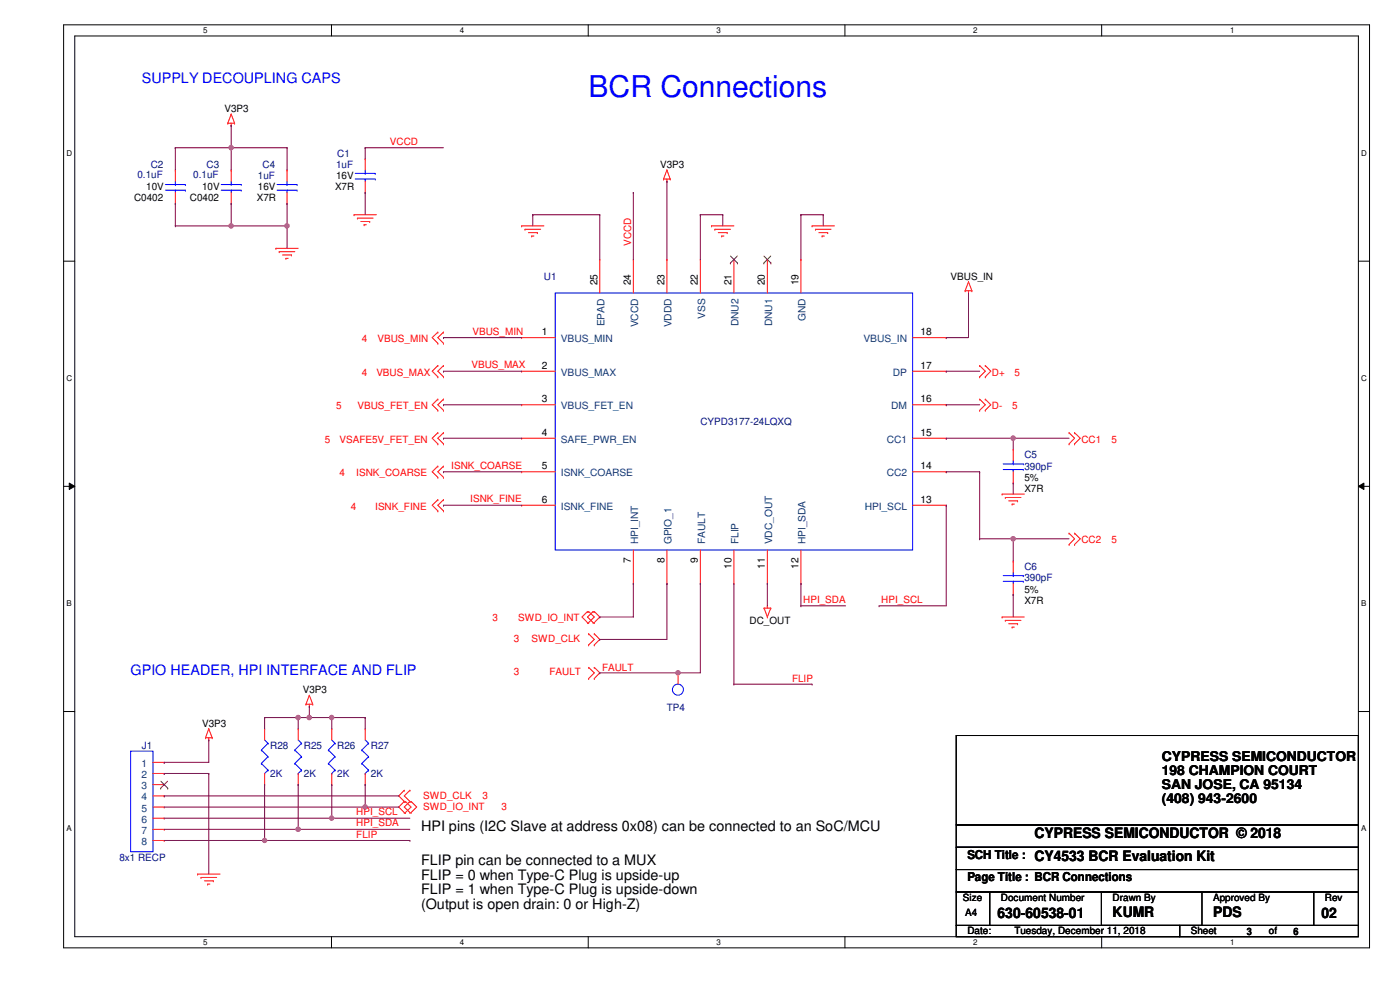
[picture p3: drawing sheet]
<svg xmlns="http://www.w3.org/2000/svg" width="420mm" height="297mm" viewBox="0 0 420 297" stroke-linecap="round" stroke-linejoin="round" font-family="sans-serif">
<path d="M19.1 7.5h391.9v276.9h-391.9zM22.4 10.8h385.3v270.3h-385.3z" fill="none" stroke="#000" stroke-width=".3"/>
<g fill="#fff">
<path d="M61 7.8h1.3v2.7h-1.3z"/>
<path d="M61 281.4h1.3v2.7h-1.3z"/>
</g>
<path d="M99.5 7.5v3.3M99.5 281.1v3.3" fill="none" stroke="#000" stroke-width=".3"/>
<g fill="#fff">
<path d="M138 7.8h1.3v2.7h-1.3z"/>
<path d="M138 281.4h1.3v2.7h-1.3z"/>
</g>
<path d="M176.5 7.5v3.3M176.5 281.1v3.3" fill="none" stroke="#000" stroke-width=".3"/>
<g fill="#fff">
<path d="M215.1 7.8h1.3v2.7h-1.3z"/>
<path d="M215.1 281.4h1.3v2.7h-1.3z"/>
</g>
<path d="M253.6 7.5v3.3M253.6 281.1v3.3" fill="none" stroke="#000" stroke-width=".3"/>
<g fill="#fff">
<path d="M292.1 7.8h1.3v2.7h-1.3z"/>
<path d="M292.1 281.4h1.3v2.7h-1.3z"/>
</g>
<path d="M330.6 7.5v3.3M330.6 281.1v3.3" fill="none" stroke="#000" stroke-width=".3"/>
<g fill="#fff">
<path d="M369.1 7.8h1.4v2.7h-1.4z"/>
<path d="M369.1 281.4h1.4v2.7h-1.4z"/>
<path d="M19.9 44.6h1.7v2.6h-1.7z"/>
<path d="M408.5 44.6h1.7v2.6h-1.7z"/>
<path d="M19.9 112.1h1.7v2.7h-1.7z"/>
<path d="M408.5 112.1h1.7v2.7h-1.7z"/>
</g>
<path d="M19.1 78.4h3.3M407.7 78.4h3.3" fill="none" stroke="#000" stroke-width=".3"/>
<g fill="#fff">
<path d="M19.9 179.7h1.6v2.7h-1.6z"/>
<path d="M408.5 179.7h1.6v2.7h-1.6z"/>
</g>
<path d="M19.1 145.9h3.3M20.8 144.9l1.6 1-1.6 1zM407.7 145.9l1.6-1v2zM407.7 145.9h3.3" fill="none" stroke="#000" stroke-width=".3"/>
<path d="M20.8 144.9l1.6 1-1.6 1zM407.7 145.9l1.6-1v2z" fill="#000"/>
<g fill="#fff">
<path d="M19.9 247.3h1.6v2.6h-1.6z"/>
<path d="M408.5 247.3h1.6v2.6h-1.6z"/>
</g>
<path d="M19.1 213.5h3.3M407.7 213.5h3.3M287 220.7h120.7v26.8h-120.7zM287 247.5h120.7v6.7h-120.7zM287 254.2h120.7v6.7h-120.7zM287 267.6h10v10.1h-10zM287 277.7h67v3.4h-67zM287 260.9h120.7v6.7h-120.7zM297 267.6h97.3v10.1h-97.3zM330.5 267.6h30.2v10.1h-30.2zM354 277.7h53.7v3.4h-53.7zM394.3 267.6h13.4v10.1h-13.4z" fill="none" stroke="#000" stroke-width=".3"/>
<g fill="none" stroke="#f00" stroke-width=".3">
<path d="M68.4 37h.1M68.4 37h2M69.4 37.6h.1M69.4 34.2h.1M69.4 37v.6M69.4 34.2l-1 2.8M69.4 34.2l1 2.8M70.4 37h.1M52.6 51h.1M52.6 51v3.4M52.6 57.7v3.4M69.4 51h.1"/>
<path d="M69.4 51v3.4M69.4 57.7v3.4M86.1 51h.1M86.1 51v3.4M86.1 57.7v3.4M109.6 57.7h.1M109.6 47.7h.1M109.6 47.7v3.3M109.6 54.4v3.3M199.1 53.7h.1M199.1 53.7h2M200.2 54.4h.1"/>
<path d="M200.2 51h.1M200.2 53.7v.7M200.2 51l-1.1 2.7M200.2 51l.9 2.7M201.1 53.7h.1M52.6 61.1h.1M69.4 61.1h.1M82.8 74.5h.1M82.8 74.5h6.7M83.8 75.5h.1M83.8 75.5h4.7M84.8 76.5h2.7"/>
<path d="M85.8 77.5h.1M85.8 77.5h.7M86.1 61.1h.1M87.5 76.5h.1M106.3 64.4h.1M106.3 64.4h6.6M107.3 65.4h.1M107.3 65.4h4.7M108.3 66.5h2.7M109.3 67.4h.1M109.3 67.4h.6M111 66.5h.1"/>
<path d="M156.5 67.8h.1M156.5 67.8h6.7M157.6 68.8h.1M157.6 68.8h4.7M158.6 69.8h2.6M159.6 70.8h.1M159.6 70.8h.6M161.2 69.8h.1M180 77.9h.1M180 77.9v10M190.1 77.9h.1M190.1 77.9v10"/>
<path d="M200.2 77.9h.1M200.2 77.9v10M210.2 77.9h.1M210.2 77.9v10M213.5 67.8h.1M213.5 67.8h6.8M214.5 68.8h.1M214.5 68.8h4.7M215.6 69.8h2.6M216.6 70.8h.1M216.6 70.8h.7M218.2 69.8h.1"/>
<path d="M220.3 77.9h.1M220.3 77.9v10M230.3 77.9h.1M230.3 77.9v10M240.4 77.9h.1M240.4 77.9v10M243.7 67.8h.1M243.7 67.8h6.7M244.7 68.8h.1M244.7 68.8h4.7M245.7 69.8h2.7M246.7 70.8h.1"/>
<path d="M246.7 70.8h.7M248.4 69.8h.1M131.4 99.7h.1M131.4 99.7l-1.7 1.6 1.7 1.7M133.1 99.7h.1M133.1 99.7l-1.7 1.6 1.7 1.7M289.6 87.2h.1M289.6 87.2h2.1M290.7 87.9h.1M290.7 84.5h.1M290.7 87.2v.7M290.7 84.5l-1.1 2.7"/>
<path d="M290.7 84.5l1 2.7M291.7 87.2h.1M131.4 119.8h.1M131.4 103h.1M131.4 109.7h.1M131.4 113.1h.1M131.4 119.8l-1.7 1.7 1.7 1.6M131.4 109.7l-1.7 1.7 1.7 1.7M133.1 119.8h.1M133.1 103h.1M133.1 109.7h.1M133.1 113.1h.1"/>
<path d="M133.1 119.8l-1.7 1.7 1.7 1.6M133.1 109.7l-1.7 1.7 1.7 1.7M156.5 111.4h.1M156.5 101.3h.1M156.5 111.4h10.1M156.5 101.3h10.1M273.9 111.4h10.1M273.9 101.3h10.1M284 111.4h.1M284 101.3h.1M294 109.7h.1M294 113.1h.1"/>
<path d="M294 119.8h.1M294 109.7l1.7 1.7-1.7 1.7M294 119.8l1.7 1.7-1.7 1.6M295.7 109.7h.1M295.7 113.1h.1M295.7 119.8h.1M295.7 109.7l1.6 1.7-1.6 1.7M295.7 119.8l1.6 1.7-1.6 1.6M131.4 129.8h.1M131.4 133.2h.1M131.4 123.1h.1M131.4 139.9h.1"/>
<path d="M131.4 129.8l-1.7 1.7 1.7 1.7M131.4 139.9l-1.7 1.7 1.7 1.6M133.1 129.8h.1M133.1 133.2h.1M133.1 123.1h.1M133.1 139.9h.1M133.1 129.8l-1.7 1.7 1.7 1.7M133.1 139.9l-1.7 1.7 1.7 1.6M156.5 121.5h.1M156.5 131.5h.1M156.5 121.5h10.1M156.5 131.5h10.1"/>
<path d="M273.9 121.5h10.1M273.9 131.5h10.1M284 131.5h.1M284 121.5h.1M294 123.1h.1M295.7 123.1h.1M304.1 134.8h.1M304.1 134.8v3.4M320.8 129.8h.1M320.8 133.2h.1M320.8 129.8l1.7 1.7-1.7 1.7M322.5 129.8h.1"/>
<path d="M322.5 133.2h.1M322.5 129.8l1.7 1.7-1.7 1.7M131.4 143.2h.1M131.4 149.9h.1M131.4 153.3h.1M131.4 149.9l-1.7 1.7 1.7 1.7M133.1 143.2h.1M133.1 149.9h.1M133.1 153.3h.1M133.1 149.9l-1.7 1.7 1.7 1.7M156.5 141.6h.1M156.5 151.6h.1"/>
<path d="M156.5 141.6h10.1M156.5 151.6h10.1M273.9 141.6h10.1M273.9 151.6h10.1M284 141.6h.1M284 151.6h.1M300.7 148.3h.1M300.7 148.3h6.7M301.7 149.3h.1M301.7 149.3h4.7M302.7 150.3h2.7M303.7 151.3h.1"/>
<path d="M303.7 151.3h.7M304.1 144.9h.1M304.1 141.6v3.3M305.4 150.3h.1M320.8 160h.1M320.8 160l1.7 1.7-1.7 1.7M322.5 160h.1M322.5 160l1.7 1.7-1.7 1.7M190.1 175.1h.1M190.1 165v10.1M200.2 175.1h.1M200.2 165v10.1"/>
<path d="M210.2 175.1h.1M210.2 165v10.1M220.3 175.1h.1M220.3 165v10.1M230.3 175.1h.1M230.3 165v10.1M240.4 175.1h.1M240.4 165v10.1M304.1 178.4h.1M304.1 168.4h.1M304.1 168.4v3.3M304.1 175.1v3.3"/>
<path d="M320.8 163.4h.1M322.5 163.4h.1M176.3 183.5h.1M176.3 186.8h.1M176.3 183.5l-1.6 1.6 1.6 1.7M176.7 186.8h.1M176.7 183.5h.1M176.7 190.2h.1M176.7 193.5h.1M176.7 183.5l1.7 1.6-1.7 1.7M176.7 190.2l1.7 1.7-1.7 1.6M178 183.5h.1"/>
<path d="M178 186.8h.1M178 183.5l-1.7 1.6 1.7 1.7M178.4 183.5h.1M178.4 186.8h.1M178.4 193.5h.1M178.4 190.2h.1M178.4 183.5l1.6 1.6-1.6 1.7M178.4 190.2l1.6 1.7-1.6 1.6M229.3 182.5h.1M229.3 182.5h2M229.3 182.5l1 2.6M230.3 181.8h.1"/>
<path d="M230.3 185.1h.1M230.3 181.8v.7M231.3 182.5h.1M231.3 182.5l-1 2.6M300.7 185.1h.1M300.7 185.1h6.7M301.7 186.1h.1M301.7 186.1h4.7M302.7 187.2h2.7M303.7 188.2h.1M303.7 188.2h.7M305.4 187.2h.1"/>
<path d="M62.7 218.7h.1M62.7 218.7l-1 2.7M62.7 218.7l1 2.7M79.4 218.7h.1M79.4 218.7v3.3M89.5 218.7h.1M89.5 218.7v3.3M91.8 211.3h.1M91.8 211.3h2.1M92.8 212h.1M92.8 208.6h.1M92.8 211.3v.7"/>
<path d="M92.8 208.6l-1 2.7M92.8 208.6l1.1 2.7M93.9 211.3h.1M99.6 218.7h.1M99.6 218.7v3.3M109.6 218.7h.1M109.6 218.7v3.3M176.7 200.2h.1M176.7 203.6h.1M176.7 200.2l1.7 1.7-1.7 1.7M178.4 203.6h.1M178.4 200.2h.1"/>
<path d="M178.4 200.2l1.6 1.7-1.6 1.7M203.5 201.9h.1M203.5 201.9v3.4M45.9 228.7h3.4M45.9 232.1h3.4M45.9 235.4h3.4M45.9 238.8h3.4M49.3 228.7h.1M49.3 232.1h.1M49.3 235.4h.1M49.3 238.8h.1M61.7 221.4h.1"/>
<path d="M61.7 221.4h2M62.7 222h.1M62.7 221.4v.6M63.7 221.4h.1M79.4 235.4h.1M79.4 232.1v3.3M89.5 235.4h.1M89.5 232.1v3.3M99.6 235.4h.1M99.6 232.1v3.3M109.6 235.4h.1M109.6 232.1v3.3"/>
<path d="M121.3 237.1h.1M121.3 237.1l-1.6 1.7 1.6 1.7M123 237.1h.1M123 237.1l-1.7 1.7 1.7 1.7M45.9 242.1h3.4M45.9 245.5h3.4M45.9 248.8h3.4M45.9 252.2h3.4M49.3 242.1h.1M49.3 245.5h.1M49.3 248.8h.1M49.3 252.2h.1"/>
<path d="M121.3 240.5h.1M121.3 243.8h.1M121.3 240.5l-1.6 1.6 1.6 1.7M121.7 240.5h.1M121.7 243.8h.1M121.7 240.5l1.7 1.6-1.7 1.7M123 243.8h.1M123 240.5h.1M123 240.5l-1.7 1.6 1.7 1.7M123.4 240.5h.1M123.4 243.8h.1M123.4 240.5l1.7 1.6-1.7 1.7"/>
<path d="M59.3 262.3h.1M59.3 262.3h6.7M60.3 263.3h.1M60.3 263.3h4.7M61.3 264.3h2.7M62.3 265.3h.1M62.3 265.3h.7M64 264.3h.1"/>
</g>
<g fill="none" stroke="#00f" stroke-width=".3">
<path d="M49.6 55.4h6M49.6 57.1h6M52.6 57.1h.1M52.6 55.4h.1M52.6 54.4v1M52.6 57.1v.6M55.6 55.4h.1M55.6 57.1h.1M66.4 55.4h6M66.4 57.1h6M69.4 57.1h.1M69.4 55.4h.1"/>
<path d="M69.4 54.4v1M69.4 57.1v.6M72.4 55.4h.1M72.4 57.1h.1M83.1 55.4h6.1M83.1 57.1h6.1M86.1 57.1h.1M86.1 55.4h.1M86.1 54.4v1M86.1 57.1v.6M89.2 55.4h.1M89.2 57.1h.1"/>
<path d="M106.6 52h6M106.6 53.7h6M109.6 53.7h.1M109.6 52h.1M109.6 51v1M109.6 53.7v.7M112.6 52h.1M112.6 53.7h.1M166.6 87.9h107.3v77.1h-107.3zM301.1 139.2h6M304.1 139.2h.1M304.1 138.2v1"/>
<path d="M307.1 139.2h.1M301.1 140.9h6M304.1 140.9h.1M304.1 140.9v.7M307.1 140.9h.1M301.1 172.7h6M301.1 174.4h6M304.1 174.4h.1M304.1 172.7h.1M304.1 171.7v1M304.1 174.4v.7M307.1 172.7h.1"/>
<path d="M307.1 174.4h.1M39.2 225.4h6.7v30.2h-6.7zM78.4 225h.1M78.4 229.1h.1M78.4 225l2 2M78.4 229.1l2 2M79.4 232.1h.1M79.4 222l1 1M80.4 223h.1M80.4 227h.1M80.4 231.1h.1M80.4 223l-2 2"/>
<path d="M80.4 227l-2 2.1M80.4 231.1l-1 1M88.5 225h.1M88.5 229.1h.1M88.5 225l2 2M88.5 229.1l2 2M89.5 232.1h.1M89.5 222l1 1M90.5 223h.1M90.5 227h.1M90.5 231.1h.1M90.5 223l-2 2"/>
<path d="M90.5 227l-2 2.1M90.5 231.1l-1 1M98.6 225h.1M98.6 229.1h.1M98.6 225l1.9 2M98.6 229.1l1.9 2M99.6 232.1h.1M99.6 222l.9 1M100.5 223h.1M100.5 227h.1M100.5 231.1h.1M100.5 223l-1.9 2"/>
<path d="M100.5 227l-1.9 2.1M100.5 231.1l-.9 1M108.6 225h.1M108.6 229.1h.1M108.6 225l2 2M108.6 229.1l2 2M109.6 232.1h.1M109.6 222l1 1M110.6 223h.1M110.6 227h.1M110.6 231.1h.1M110.6 223l-2 2"/>
<path d="M110.6 227l-2 2.1M110.6 231.1l-1 1"/>
<circle cx="203.5" cy="206.9" r="1.65"/>
</g>
<path d="M219.2 78.9h.1M219.2 76.8l2.1 2.1M221.3 76.8l-2.1 2.1M221.3 78.9h.1M229.2 78.9h.1M229.3 76.8l2.1 2.1M231.3 76.8l-2.1 2.1M231.4 78.9h.1M48.2 236.5h.1M48.3 234.4l2 2.1M50.3 234.4l-2.1 2.1M50.3 236.5h.1" fill="none" stroke="#804000" stroke-width=".3"/>
<g fill="none" stroke="#800040" stroke-width=".3">
<path d="M190.1 57.7h.1M190.1 57.7v20.2M200.2 54.4h.1M200.2 54.4v23.5M159.9 64.4h.1M159.9 64.4h20.1M159.9 64.4v3.4M180 64.4h.1M180 64.4v13.5M210.2 64.4h.1M210.2 64.4v13.5M210.2 64.4h6.7"/>
<path d="M216.9 64.4h.1M216.9 64.4v3.4M240.4 64.4h.1M240.4 64.4h6.7M240.4 64.4v13.5M247.1 64.4h.1M247.1 64.4v3.4M290.7 87.9h.1M290.7 87.9v13.4h-6.7M284 111.4h.1M284 101.3h.1M284 111.4h10"/>
<path d="M133.1 131.5h.1M133.1 131.5h23.4M284 131.5h.1M284 121.5h.1M284 131.5h20.1M284 121.5h10M284 141.6h.1M284 141.6h10M294 141.6h.1M294 141.6v20.1M230.3 175.1h.1M230.3 175.1v6.7"/>
<path d="M294 161.7h.1M294 161.7h10.1M304.1 161.7h.1M304.1 161.7v6.7M180 201.9h.1M180 201.9h23.5"/>
</g>
<circle cx="203.5" cy="201.9" r=".66" fill="#f0f"/>
<circle cx="203.5" cy="201.9" r=".66" fill="none" stroke="#f0f" stroke-width=".3"/>
<g fill="none" stroke="#800040" stroke-width=".3">
<path d="M133.1 101.3h.1M133.1 111.4h.1M133.1 101.3h23.4M133.1 111.4h23.4M133.1 121.5h.1M133.1 121.5h23.4M133.1 141.6h.1M133.1 151.6h.1M133.1 141.6h23.4M133.1 151.6h23.4M190.1 175.1h.1M190.1 175.1v10h-10.1"/>
<path d="M200.2 175.1h.1M200.2 175.1v16.8h-20.2M304.1 178.4h.1M304.1 161.7h.1M304.1 178.4v6.7M304.1 161.7h16.7M180 185.1h.1M180 191.9h.1M203.5 201.9h.1M203.5 201.9h6.7"/>
</g>
<circle cx="304.1" cy="161.6" r=".66" fill="#f0f"/>
<circle cx="304.1" cy="161.6" r=".66" fill="none" stroke="#f0f" stroke-width=".3"/>
<path d="M304.1 131.5h.1M304.1 131.5v3.3M304.1 131.5h16.7M304.1 144.9h.1M304.1 144.9v3.4" fill="none" stroke="#800040" stroke-width=".3"/>
<circle cx="304.1" cy="131.5" r=".66" fill="#f0f"/>
<circle cx="304.1" cy="131.5" r=".66" fill="none" stroke="#f0f" stroke-width=".3"/>
<g fill="none" stroke="#800040" stroke-width=".3">
<path d="M69.4 44.3h.1M69.4 44.3v6.7M86.1 44.3h.1M86.1 44.3v6.7M284 151.6h.1M284 151.6v30.2h-20.2M210.2 175.1h.1M210.2 175.1v26.8M220.3 175.1v30.2M240.4 175.1h.1M240.4 175.1v6.7M240.4 181.8h.1"/>
<path d="M240.4 181.8h13.4M263.8 181.8h.1M220.3 205.3h.1"/>
</g>
<circle cx="69.4" cy="44.3" r=".66" fill="#f0f"/>
<circle cx="69.4" cy="44.3" r=".66" fill="none" stroke="#f0f" stroke-width=".3"/>
<path d="M69.4 44.3h.1M69.4 44.3h16.7M69.4 61.1h.1M69.4 67.8h.1M69.4 61.1v6.7M86.1 61.1h.1M86.1 61.1v6.7h-16.7" fill="none" stroke="#800040" stroke-width=".3"/>
<circle cx="86.1" cy="67.8" r=".66" fill="#f0f"/>
<circle cx="86.1" cy="67.8" r=".66" fill="none" stroke="#f0f" stroke-width=".3"/>
<circle cx="69.4" cy="67.8" r=".66" fill="#f0f"/>
<circle cx="69.4" cy="67.8" r=".66" fill="none" stroke="#f0f" stroke-width=".3"/>
<g fill="none" stroke="#800040" stroke-width=".3">
<path d="M69.4 37.6h.1M69.4 37.6v6.7h-16.8M52.6 44.3h.1M52.6 44.3v6.7M109.6 44.3h.1M109.6 57.7h.1M109.6 44.3h23.5M109.6 44.3v3.4M109.6 57.7v6.7M52.6 61.1h.1M52.6 67.8h.1M52.6 61.1v6.7"/>
<path d="M52.6 67.8h16.8M86.1 67.8h.1M86.1 67.8v6.7M49.3 228.7h.1M49.3 232.1h.1M49.3 238.8h.1M49.3 232.1h13.4M49.3 238.8h70.4M62.7 222h.1M62.7 232.1h.1M62.7 222v6.7h-13.4M62.7 232.1v30.2"/>
<path d="M49.3 242.1h60.3M109.6 242.1h.1"/>
</g>
<circle cx="109.6" cy="242.1" r=".66" fill="#f0f"/>
<circle cx="109.6" cy="242.1" r=".66" fill="none" stroke="#f0f" stroke-width=".3"/>
<g fill="none" stroke="#800040" stroke-width=".3">
<path d="M220.3 205.3h23.4M243.7 205.3h.1M99.6 235.4h.1M99.6 235.4v10.1M109.6 235.4h.1M109.6 235.4v6.7M49.3 245.5h73.7M49.3 248.8h40.2M49.3 252.2h30.1M79.4 252.2h.1M89.5 248.8h.1M99.6 245.5h.1"/>
<path d="M109.6 242.1h.1M109.6 242.1h10.1"/>
</g>
<circle cx="99.5" cy="245.5" r=".65" fill="#f0f"/>
<circle cx="99.5" cy="245.5" r=".65" fill="none" stroke="#f0f" stroke-width=".3"/>
<path d="M89.5 235.4h.1M89.5 235.4v13.4M89.5 248.8h.1M89.5 248.8h33.5" fill="none" stroke="#800040" stroke-width=".3"/>
<circle cx="89.5" cy="248.8" r=".66" fill="#f0f"/>
<circle cx="89.5" cy="248.8" r=".66" fill="none" stroke="#f0f" stroke-width=".3"/>
<path d="M89.5 215.3h.1M89.5 215.3v3.4" fill="none" stroke="#800040" stroke-width=".3"/>
<circle cx="89.5" cy="215.3" r=".66" fill="#f0f"/>
<circle cx="89.5" cy="215.3" r=".66" fill="none" stroke="#f0f" stroke-width=".3"/>
<path d="M89.5 215.3h.1M92.8 212h.1M92.8 212v3.3h-3.3M99.6 215.3h.1M99.6 215.3v3.4" fill="none" stroke="#800040" stroke-width=".3"/>
<circle cx="99.5" cy="215.3" r=".65" fill="#f0f"/>
<circle cx="99.5" cy="215.3" r=".65" fill="none" stroke="#f0f" stroke-width=".3"/>
<path d="M92.8 215.3h6.8M99.6 215.3h.1" fill="none" stroke="#800040" stroke-width=".3"/>
<circle cx="92.8" cy="215.3" r=".66" fill="#f0f"/>
<circle cx="92.8" cy="215.3" r=".66" fill="none" stroke="#f0f" stroke-width=".3"/>
<path d="M109.6 215.3h.1M109.6 215.3v3.4M79.4 235.4v16.8M79.4 252.2h.1M79.4 252.2h43.6M123 252.2h.1" fill="none" stroke="#800040" stroke-width=".3"/>
<circle cx="79.4" cy="252.2" r=".64" fill="#f0f"/>
<circle cx="79.4" cy="252.2" r=".64" fill="none" stroke="#f0f" stroke-width=".3"/>
<path d="M79.4 215.3h.1M79.4 215.3v3.4M79.4 215.3h10.1M89.5 215.3h.1M99.6 215.3h10M109.6 215.3h.1" fill="none" stroke="#800040" stroke-width=".3"/>
<circle cx="203.5" cy="201.9" r=".66" fill="#f0f"/>
<circle cx="203.5" cy="201.9" r=".66" fill="none" stroke="#f0f" stroke-width=".3"/>
<circle cx="304.1" cy="161.6" r=".66" fill="#f0f"/>
<circle cx="304.1" cy="161.6" r=".66" fill="none" stroke="#f0f" stroke-width=".3"/>
<circle cx="304.1" cy="131.5" r=".66" fill="#f0f"/>
<circle cx="304.1" cy="131.5" r=".66" fill="none" stroke="#f0f" stroke-width=".3"/>
<circle cx="69.4" cy="44.3" r=".66" fill="#f0f"/>
<circle cx="69.4" cy="44.3" r=".66" fill="none" stroke="#f0f" stroke-width=".3"/>
<circle cx="86.1" cy="67.8" r=".66" fill="#f0f"/>
<circle cx="86.1" cy="67.8" r=".66" fill="none" stroke="#f0f" stroke-width=".3"/>
<circle cx="69.4" cy="67.8" r=".66" fill="#f0f"/>
<circle cx="69.4" cy="67.8" r=".66" fill="none" stroke="#f0f" stroke-width=".3"/>
<circle cx="109.6" cy="242.1" r=".66" fill="#f0f"/>
<circle cx="109.6" cy="242.1" r=".66" fill="none" stroke="#f0f" stroke-width=".3"/>
<circle cx="99.5" cy="245.5" r=".65" fill="#f0f"/>
<circle cx="99.5" cy="245.5" r=".65" fill="none" stroke="#f0f" stroke-width=".3"/>
<circle cx="89.5" cy="248.8" r=".66" fill="#f0f"/>
<circle cx="89.5" cy="248.8" r=".66" fill="none" stroke="#f0f" stroke-width=".3"/>
<circle cx="89.5" cy="215.3" r=".66" fill="#f0f"/>
<circle cx="89.5" cy="215.3" r=".66" fill="none" stroke="#f0f" stroke-width=".3"/>
<circle cx="99.5" cy="215.3" r=".65" fill="#f0f"/>
<circle cx="99.5" cy="215.3" r=".65" fill="none" stroke="#f0f" stroke-width=".3"/>
<circle cx="92.8" cy="215.3" r=".66" fill="#f0f"/>
<circle cx="92.8" cy="215.3" r=".66" fill="none" stroke="#f0f" stroke-width=".3"/>
<circle cx="79.4" cy="252.2" r=".64" fill="#f0f"/>
<circle cx="79.4" cy="252.2" r=".64" fill="none" stroke="#f0f" stroke-width=".3"/>
<text font-size="9" fill="#00f" x="176.7" y="29">BCR Connections</text>
<g font-size="4.3" fill="#00f">
<text x="42.5" y="24.8">SUPPLY DECOUPLING CAPS</text>
<text x="39.2" y="202.4">GPIO HEADER, HPI INTERFACE AND FLIP</text>
</g>
<g font-size="4.3">
<text x="126.4" y="249.4">HPI pins (I2C Slave at address 0x08) can be connected to an SoC/MCU</text>
<text x="310.4" y="251.5">CYPRESS SEMICONDUCTOR © 2018</text>
<text x="126.4" y="259.5">FLIP pin can be connected to a MUX</text>
<text x="126.4" y="263.9">FLIP = 0 when Type-C Plug is upside-up</text>
<text x="310.4" y="258.2">CY4533 BCR Evaluation Kit</text>
<text x="126.4" y="268.4">FLIP = 1 when Type-C Plug is upside-down</text>
<text x="126.4" y="272.8">(Output is open drain: 0 or High-Z)</text>
<text x="299.4" y="275.3">630-60538-01</text>
<text x="333.9" y="275">KUMR</text>
<text x="364.1" y="275">PDS</text>
<text x="396.6" y="275.3">02</text>
</g>
<g font-size="4">
<text x="348.7" y="228.4">CYPRESS SEMICONDUCTOR</text>
<text x="348.7" y="232.6">198 CHAMPION COURT</text>
<text x="348.7" y="236.7">SAN JOSE, CA 95134</text>
<text x="348.7" y="240.9">(408) 943-2600</text>
</g>
<g font-size="3.7">
<text x="290.3" y="257.6">SCH Title :</text>
<text x="290.3" y="264.3">Page Title : BCR Connections</text>
</g>
<g font-size="3">
<text x="67.4" y="33.6">V3P3</text>
<text x="100.9" y="53.7">16V</text>
<text x="198.1" y="50.4">V3P3</text>
<text x="43.9" y="57.1">10V</text>
<text x="60.7" y="57.1">10V</text>
<text x="77.4" y="57.1">16V</text>
<text x="100.5" y="57.1">X7R</text>
<text x="40.2" y="60.5">C0402</text>
<text x="57" y="60.5">C0402</text>
<text x="77.1" y="60.5">X7R</text>
<text x="285.3" y="83.9">VBUS_IN</text>
<text x="179.3" y="85.6" transform="rotate(-90 179.3 85.6)">25</text>
<text x="189.4" y="85.6" transform="rotate(-90 189.4 85.6)">24</text>
<text x="199.4" y="85.6" transform="rotate(-90 199.4 85.6)">23</text>
<text x="209.5" y="85.6" transform="rotate(-90 209.5 85.6)">22</text>
<text x="219.5" y="85.6" transform="rotate(-90 219.5 85.6)">21</text>
<text x="229.6" y="85.6" transform="rotate(-90 229.6 85.6)">20</text>
<text x="239.6" y="85.6" transform="rotate(-90 239.6 85.6)">19</text>
<text x="162.6" y="100.6">1</text>
<text x="276.2" y="100.6">18</text>
<text x="162.6" y="110.7">2</text>
<text x="276.2" y="110.7">17</text>
<text x="162.6" y="120.7">3</text>
<text x="276.2" y="120.7">16</text>
<text x="162.6" y="130.8">4</text>
<text x="276.2" y="130.8">15</text>
<text x="162.6" y="140.8">5</text>
<text x="276.2" y="140.8">14</text>
<text x="307.4" y="147.6">X7R</text>
<text x="307.4" y="144.3">5%</text>
<text x="162.6" y="150.9">6</text>
<text x="276.2" y="150.9">13</text>
<text x="189.4" y="169" transform="rotate(-90 189.4 169)">7</text>
<text x="199.4" y="169" transform="rotate(-90 199.4 169)">8</text>
<text x="209.5" y="169" transform="rotate(-90 209.5 169)">9</text>
<text x="219.5" y="170.7" transform="rotate(-90 219.5 170.7)">10</text>
<text x="229.6" y="170.7" transform="rotate(-90 229.6 170.7)">11</text>
<text x="239.6" y="170.7" transform="rotate(-90 239.6 170.7)">12</text>
<text x="307.4" y="177.8">5%</text>
<text x="307.4" y="181.1">X7R</text>
<text x="225" y="187.2">DC_OUT</text>
<text x="90.8" y="208">V3P3</text>
<text x="60.7" y="218">V3P3</text>
<text x="289" y="270.3">Size</text>
<text x="289.6" y="274.7">A4</text>
<text x="300.4" y="270.3">Document Number</text>
<text x="333.9" y="270.3">Drawn By</text>
<text x="364.1" y="270.3">Approved By</text>
<text x="397.6" y="270.3">Rev</text>
<text x="290.3" y="280.4">Date:</text>
<text x="304.4" y="280.4">Tuesday, December 11, 2018</text>
<text x="357.4" y="280.4">Sheet</text>
<text x="374.1" y="280.4">3</text>
<text x="380.8" y="280.4">of</text>
<text x="388.2" y="280.4">6</text>
</g>
<g font-size="3" fill="#000080">
<text x="101.2" y="47">C1</text>
<text x="41.2" y="53.4">0.1uF</text>
<text x="45.3" y="50.4">C2</text>
<text x="58" y="53.4">0.1uF</text>
<text x="62" y="50.4">C3</text>
<text x="77.4" y="53.7">1uF</text>
<text x="78.8" y="50.4">C4</text>
<text x="100.9" y="50.4">1uF</text>
<text x="163.2" y="83.9">U1</text>
<text x="210.2" y="127.5">CYPD3177-24LQXQ</text>
<text x="307.4" y="137.5">C5</text>
<text x="307.4" y="140.9">390pF</text>
<text x="307.4" y="171.1">C6</text>
<text x="307.4" y="174.5">390pF</text>
<text x="200.2" y="213.3">TP4</text>
<text x="42.5" y="224.7">J1</text>
<text x="81.1" y="224.7">R28</text>
<text x="91.2" y="224.7">R25</text>
<text x="101.2" y="224.7">R26</text>
<text x="111.3" y="224.7">R27</text>
<text x="81.1" y="233.1">2K</text>
<text x="91.2" y="233.1">2K</text>
<text x="101.2" y="233.1">2K</text>
<text x="111.3" y="233.1">2K</text>
<text x="35.9" y="258.3">8x1 RECP</text>
</g>
<g font-size="3" fill="#f00">
<text x="117" y="43.6">VCCD</text>
<text x="189.4" y="73.8" transform="rotate(-90 189.4 73.8)">VCCD</text>
<text x="141.8" y="100.4">VBUS_MIN</text>
<text x="108.6" y="102.7">4</text>
<text x="113.3" y="102.7">VBUS_MIN</text>
<text x="108.6" y="112.7">4</text>
<text x="112.9" y="112.7">VBUS_MAX</text>
<text x="141.5" y="110.5">VBUS_MAX</text>
<text x="297.7" y="112.7">D+</text>
<text x="304.4" y="112.7">5</text>
<text x="100.9" y="122.8">5</text>
<text x="107.3" y="122.8">VBUS_FET_EN</text>
<text x="297.7" y="122.8">D-</text>
<text x="303.7" y="122.8">5</text>
<text x="97.5" y="132.9">5</text>
<text x="101.9" y="132.9">VSAFE5V_FET_EN</text>
<text x="324.5" y="132.9">CC1</text>
<text x="333.6" y="132.9">5</text>
<text x="101.9" y="142.9">4</text>
<text x="106.9" y="142.9">ISNK_COARSE</text>
<text x="135.4" y="140.7">ISNK_COARSE</text>
<text x="105.2" y="153">4</text>
<text x="112.6" y="153">ISNK_FINE</text>
<text x="141.1" y="150.7">ISNK_FINE</text>
<text x="324.5" y="163">CC2</text>
<text x="333.6" y="163">5</text>
<text x="241" y="180.9">HPI_SDA</text>
<text x="264.5" y="180.9">HPI_SCL</text>
<text x="147.8" y="186.2">3</text>
<text x="155.5" y="186.2">SWD_IO_INT</text>
<text x="154.2" y="192.5">3</text>
<text x="159.6" y="192.5">SWD_CLK</text>
<text x="154.2" y="202.6">3</text>
<text x="164.9" y="202.6">FAULT</text>
<text x="180.7" y="201.2">FAULT</text>
<text x="237.7" y="204.6">FLIP</text>
<text x="127" y="239.8">SWD_CLK</text>
<text x="144.8" y="239.8">3</text>
<text x="106.9" y="244.6">HPI_SCL</text>
<text x="127" y="243.2">SWD_IO_INT</text>
<text x="150.5" y="243.2">3</text>
<text x="106.9" y="247.9">HPI_SDA</text>
<text x="106.9" y="251.5">FLIP</text>
</g>
<g font-size="3" fill="#004080">
<text x="211.6" y="95.7" transform="rotate(-90 211.6 95.7)">VSS</text>
<text x="181.4" y="97.9" transform="rotate(-90 181.4 97.9)">EPAD</text>
<text x="191.5" y="98.3" transform="rotate(-90 191.5 98.3)">VCCD</text>
<text x="201.5" y="98.3" transform="rotate(-90 201.5 98.3)">VDDD</text>
<text x="221.7" y="97.9" transform="rotate(-90 221.7 97.9)">DNU2</text>
<text x="231.7" y="97.9" transform="rotate(-90 231.7 97.9)">DNU1</text>
<text x="241.8" y="96.4" transform="rotate(-90 241.8 96.4)">GND</text>
<text x="168.3" y="102.7">VBUS_MIN</text>
<text x="259.2" y="102.7">VBUS_IN</text>
<text x="168.3" y="112.7">VBUS_MAX</text>
<text x="268" y="112.7">DP</text>
<text x="168.3" y="122.8">VBUS_FET_EN</text>
<text x="267.5" y="122.8">DM</text>
<text x="168.3" y="132.8">SAFE_PWR_EN</text>
<text x="266.1" y="132.8">CC1</text>
<text x="168.3" y="142.9">ISNK_COARSE</text>
<text x="266.1" y="142.9">CC2</text>
<text x="168.3" y="152.9">ISNK_FINE</text>
<text x="259.5" y="152.9">HPI_SCL</text>
<text x="191.5" y="163.3" transform="rotate(-90 191.5 163.3)">HPI_INT</text>
<text x="201.5" y="163.3" transform="rotate(-90 201.5 163.3)">GPIO_1</text>
<text x="211.6" y="163.3" transform="rotate(-90 211.6 163.3)">FAULT</text>
<text x="221.7" y="163.3" transform="rotate(-90 221.7 163.3)">FLIP</text>
<text x="231.7" y="163.3" transform="rotate(-90 231.7 163.3)">VDC_OUT</text>
<text x="241.8" y="163.3" transform="rotate(-90 241.8 163.3)">HPI_SDA</text>
<text x="42.5" y="230.1">1</text>
<text x="42.5" y="233.4">2</text>
<text x="42.5" y="236.8">3</text>
<text x="42.5" y="240.2">4</text>
<text x="42.5" y="243.5">5</text>
<text x="42.5" y="246.8">6</text>
<text x="42.5" y="250.2">7</text>
<text x="42.5" y="253.5">8</text>
</g>
<g font-size="2.4">
<text x="61" y="10">5</text>
<text x="138" y="10">4</text>
<text x="215.1" y="10">3</text>
<text x="292.1" y="10">2</text>
<text x="369.1" y="10">1</text>
<text x="19.9" y="46.7">D</text>
<text x="408.5" y="46.7">D</text>
<text x="19.9" y="114.3">C</text>
<text x="408.5" y="114.3">C</text>
<text x="19.9" y="181.9">B</text>
<text x="408.5" y="181.9">B</text>
<text x="19.9" y="249.4">A</text>
<text x="408.5" y="249.4">A</text>
<text x="61" y="283.6">5</text>
<text x="138" y="283.6">4</text>
<text x="215.1" y="283.6">3</text>
<text x="292.1" y="283.6">2</text>
<text x="369.1" y="283.6">1</text>
</g>
</svg>
